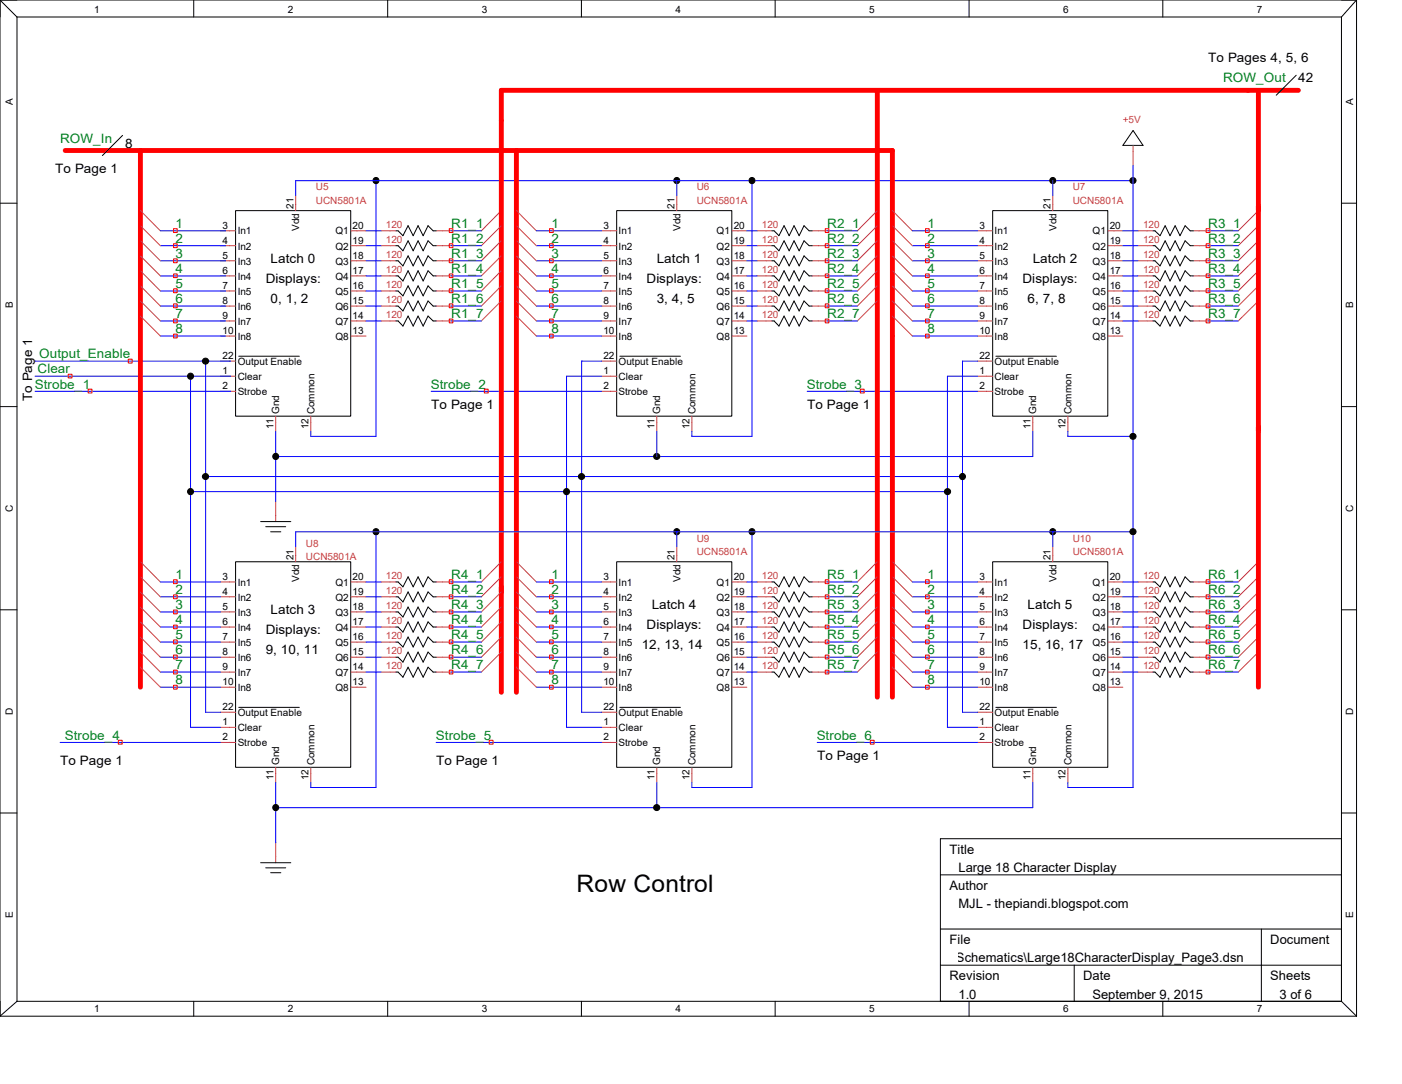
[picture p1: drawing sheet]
<svg xmlns="http://www.w3.org/2000/svg" width="279mm" height="216mm" viewBox="0 0 279 216" stroke-linecap="round" stroke-linejoin="round" font-family="sans-serif">
<g fill="none" stroke="#000" stroke-width=".2">
<path d="M0 0h270.3M0 0v202.4M0 0l3.4 3.4M3.4 3.4h263.9M3.4 3.4v196M38.6 0v3.4M77.3 0v3.4M115.9 0v3.4M154.5 0v3.4M193.1 0v3.4M231.7 0v3.4M258.3 15l-4 4"/>
<path d="M267.3 3.4v196M270.3 0v202.4M270.3 0l-3 3.4M24.4 27l-4 4M225.8 26l2 3h-4zM0 40.5h3.4M46.9 42h23v40.9h-23zM78.9 46h.4l1 .9 1-1.9 1 1.9 1-1.9 1 1.9 1-1.9 1 1h.6M78.9 48.9h.4l1 1.1 1-2 1 2 1-2 1 2 1-2 1 .9h.6M78.9 51.9h.4l1 1.1 1-2 1 2 1-2 1 2 1-2 1 .9h.6M78.9 54.9h.4l1 1.1 1-2.1 1 2.1 1-2.1 1 2.1 1-2.1 1 1h.6M78.9 58h.4l1 .9 1-2 1 2 1-2 1 2 1-2 1 1.1h.6"/>
<path d="M122.9 42h22.9v40.9h-22.9zM153.8 46h.5l.9 .9 1.1-1.9 1 1.9 .9-1.9 1.1 1.9 .9-1.9 1 1h.6M153.8 48.9h.5l.9 1.1 1.1-2 1 2 .9-2 1.1 2 .9-2 1 .9h.6M153.8 51.9h.5l.9 1.1 1.1-2 1 2 .9-2 1.1 2 .9-2 1 .9h.6M153.8 54.9h.5l.9 1.1 1.1-2.1 1 2.1 .9-2.1 1.1 2.1 .9-2.1 1 1h.6M153.8 58h.5l.9 .9 1.1-2 1 2 .9-2 1.1 2 .9-2 1 1.1h.6M197.8 42h23v40.9h-23zM229.8 46h.4l1 .9 1-1.9 1 1.9 1-1.9 1 1.9 1-1.9 1 1h.6M229.8 48.9h.4l1 1.1 1-2 1 2 1-2 1 2 1-2 1 .9h.6M229.8 51.9h.4l1 1.1 1-2 1 2 1-2 1 2 1-2 1 .9h.6M229.8 54.9h.4l1 1.1 1-2.1 1 2.1 1-2.1 1 2.1 1-2.1 1 1h.6M229.8 58h.4l1 .9 1-2 1 2 1-2 1 2 1-2 1 1.1h.6"/>
<path d="M267.3 40.5h3M47.6 71h12M78.9 61h.4l1 .9 1-2 1 2 1-2 1 2 1-2 1 1.1h.6M78.9 63.9h.4l1 1 1-2 1 2 1-2 1 2 1-2 1 1h.6M123.5 71h12.1M153.8 61h.5l.9 .9 1.1-2 1 2 .9-2 1.1 2 .9-2 1 1.1h.6M153.8 63.9h.5l.9 1 1.1-2 1 2 .9-2 1.1 2 .9-2 1 1h.6M198.5 71h12M229.8 61h.4l1 .9 1-2 1 2 1-2 1 2 1-2 1 1.1h.6M229.8 63.9h.4l1 1 1-2 1 2 1-2 1 2 1-2 1 1h.6M0 81h3.4M267.3 81h3"/>
<path d="M46.9 111.9h23v40.9h-23zM51.9 103.9h6.1M53 104.9h3.9M53.9 105.9h2.1M78.9 115.9h.4l1 1 1-2 1 2 1-2 1 2 1-2 1 1h.6M78.9 118.9h.4l1 1 1-2 1 2 1-2 1 2 1-2 1 1h.6M122.9 111.9h22.9v40.9h-22.9zM153.8 115.9h.5l.9 1 1.1-2 1 2 .9-2 1.1 2 .9-2 1 1h.6M153.8 118.9h.5l.9 1 1.1-2 1 2 .9-2 1.1 2 .9-2 1 1h.6M197.8 111.9h23v40.9h-23zM229.8 115.9h.4l1 1 1-2 1 2 1-2 1 2 1-2 1 1h.6M229.8 118.9h.4l1 1 1-2 1 2 1-2 1 2 1-2 1 1h.6"/>
<path d="M0 121.5h3.4M78.9 121.9h.4l1 1 1-2 1 2 1-2 1 2 1-2 1 1h.6M78.9 124.9h.4l1 1 1-2 1 2 1-2 1 2 1-2 1 1h.6M78.9 127.9h.4l1 1 1-2 1 2 1-2 1 2 1-2 1 1h.6M78.9 130.9h.4l1 1 1-2 1 2 1-2 1 2 1-2 1 1h.6M78.9 133.9h.4l1 1 1-2 1 2 1-2 1 2 1-2 1 1h.6M153.8 121.9h.5l.9 1 1.1-2 1 2 .9-2 1.1 2 .9-2 1 1h.6M153.8 124.9h.5l.9 1 1.1-2 1 2 .9-2 1.1 2 .9-2 1 1h.6M153.8 127.9h.5l.9 1 1.1-2 1 2 .9-2 1.1 2 .9-2 1 1h.6M153.8 130.9h.5l.9 1 1.1-2 1 2 .9-2 1.1 2 .9-2 1 1h.6M153.8 133.9h.5l.9 1 1.1-2 1 2 .9-2 1.1 2 .9-2 1 1h.6M229.8 121.9h.4l1 1 1-2 1 2 1-2 1 2 1-2 1 1h.6"/>
<path d="M229.8 124.9h.4l1 1 1-2 1 2 1-2 1 2 1-2 1 1h.6M229.8 127.9h.4l1 1 1-2 1 2 1-2 1 2 1-2 1 1h.6M229.8 130.9h.4l1 1 1-2 1 2 1-2 1 2 1-2 1 1h.6M229.8 133.9h.4l1 1 1-2 1 2 1-2 1 2 1-2 1 1h.6M267.3 121.5h3M47.6 140.9h12M123.5 140.9h12.1M198.5 140.9h12M0 161.9h3.4M51.9 171.8h6.1M53 172.8h3.9M53.9 173.8h2.1"/>
<path d="M187.4 174.2h79.9M267.3 167h-79.9v32.4M267.3 161.9h3M3.4 199.4h263.9M3.4 199.4l-3.4 3M38.6 199.4v3M77.3 199.4v3M115.9 199.4v3M154.5 199.4v3M187.4 185h79.9M187.4 192.2h79.9M193.1 199.4v3"/>
<path d="M214.1 192.2v7.2M231.7 199.4v3M251.4 185v14.4M267.3 199.4l3 3M0 202.4h270.3"/>
</g>
<g fill="none" stroke="#c04040" stroke-width=".2">
<path d="M58.9 38.9v3.1M134.9 38.9v3.1M209.8 38.9v3.1M225.8 29v4M28 42l4 4M28 45l4 3.9M28 48l4 3.9M28 51l4 3.9M28 53.9l4 4.1M28 56.9l4 4.1M28 59.9l4 4M43.9 46h3"/>
<path d="M43.9 48.9h3M43.9 51.9h3M43.9 54.9h3M43.9 58h3M69.9 46h3M69.9 48.9h3M69.9 51.9h3M69.9 54.9h3M69.9 58h3M75.9 46h3M75.9 48.9h3M75.9 51.9h3"/>
<path d="M75.9 54.9h3M75.9 58h3M86.9 46h3M86.9 48.9h3M86.9 51.9h3M86.9 54.9h3M86.9 58h3M99.9 42l-4 4M99.9 45l-4 3.9M99.9 48l-4 3.9M99.9 51l-4 3.9M99.9 53.9l-4 4.1"/>
<path d="M99.9 56.9l-4 4.1M99.9 59.9l-4 4M102.9 42l4 4M102.9 45l4 3.9M102.9 48l4 3.9M102.9 51l4 3.9M102.9 53.9l4 4.1M102.9 56.9l4 4.1M102.9 59.9l4 4M119.9 46h3M119.9 48.9h3M119.9 51.9h3"/>
<path d="M119.9 54.9h3M119.9 58h3M145.9 46h2.9M145.9 48.9h2.9M145.9 51.9h2.9M145.9 54.9h2.9M145.9 58h2.9M150.9 46h2.9M150.9 48.9h2.9M150.9 51.9h2.9M150.9 54.9h2.9M150.9 58h2.9"/>
<path d="M161.8 46h3M161.8 48.9h3M161.8 51.9h3M161.8 54.9h3M161.8 58h3M174.8 42l-3.9 4M174.8 45l-3.9 3.9M174.8 48l-3.9 3.9M174.8 51l-3.9 3.9M174.8 53.9l-3.9 4.1M174.8 56.9l-3.9 4.1M174.8 59.9l-3.9 4"/>
<path d="M177.8 42l4 4M177.8 45l4 3.9M177.8 48l4 3.9M177.8 51l4 3.9M177.8 53.9l4 4.1M177.8 56.9l4 4.1M177.8 59.9l4 4M194.8 46h3M194.8 48.9h3M194.8 51.9h3M194.8 54.9h3M194.8 58h3"/>
<path d="M220.8 46h3M220.8 48.9h3M220.8 51.9h3M220.8 54.9h3M220.8 58h3M226.8 46h3M226.8 48.9h3M226.8 51.9h3M226.8 54.9h3M226.8 58h3M237.8 46h3M237.8 48.9h3"/>
<path d="M237.8 51.9h3M237.8 54.9h3M237.8 58h3M250.8 42l-4 4M250.8 45l-4 3.9M250.8 48l-4 3.9M250.8 51l-4 3.9M250.8 53.9l-4 4.1M250.8 56.9l-4 4.1M250.8 59.9l-4 4M28 62.9l4 4M43.9 61h3"/>
<path d="M43.9 63.9h3M43.9 66.9h3M43.9 77.9h3M43.9 71.9h3M43.9 74.9h3M69.9 61h3M69.9 63.9h3M69.9 66.9h3M75.9 61h3M75.9 63.9h3M86.9 61h3M86.9 63.9h3"/>
<path d="M102.9 62.9l4 4M119.9 61h3M119.9 63.9h3M119.9 66.9h3M119.9 77.9h3M119.9 71.9h3M119.9 74.9h3M145.9 61h2.9M145.9 63.9h2.9M145.9 66.9h2.9M150.9 61h2.9M150.9 63.9h2.9"/>
<path d="M161.8 61h3M161.8 63.9h3M177.8 62.9l4 4M194.8 61h3M194.8 63.9h3M194.8 66.9h3M194.8 77.9h3M194.8 71.9h3M194.8 74.9h3M220.8 61h3M220.8 63.9h3M220.8 66.9h3"/>
<path d="M226.8 61h3M226.8 63.9h3M237.8 61h3M237.8 63.9h3M54.9 82.9v3M54.9 99.9v4M61.9 82.9v3M130.9 82.9v3M137.9 82.9v3M205.8 82.9v3M212.8 82.9v3M28 111.9l4 4"/>
<path d="M28 114.9l4 4M28 117.9l4 4M43.9 115.9h3M43.9 118.9h3M58.9 108.9v3M69.9 115.9h3M69.9 118.9h3M75.9 115.9h3M75.9 118.9h3M86.9 115.9h3M86.9 118.9h3M99.9 111.9l-4 4"/>
<path d="M99.9 114.9l-4 4M99.9 117.9l-4 4M102.9 111.9l4 4M102.9 114.9l4 4M102.9 117.9l4 4M119.9 115.9h3M119.9 118.9h3M134.9 108.9v3M145.9 115.9h2.9M145.9 118.9h2.9M150.9 115.9h2.9M150.9 118.9h2.9"/>
<path d="M161.8 115.9h3M161.8 118.9h3M174.8 117.9l-3.9 4M174.8 111.9l-3.9 4M174.8 114.9l-3.9 4M177.8 111.9l4 4M177.8 114.9l4 4M177.8 117.9l4 4M194.8 115.9h3M194.8 118.9h3M209.8 108.9v3M220.8 115.9h3"/>
<path d="M220.8 118.9h3M226.8 115.9h3M226.8 118.9h3M237.8 115.9h3M237.8 118.9h3M250.8 111.9l-4 4M250.8 114.9l-4 4M250.8 117.9l-4 4M28 120.9l4 4M28 123.9l4 4M28 126.9l4 4M28 129.9l4 4"/>
<path d="M28 132.9l4 4M43.9 121.9h3M43.9 124.9h3M43.9 127.9h3M43.9 130.9h3M43.9 133.9h3M43.9 136.9h3M69.9 121.9h3M69.9 124.9h3M69.9 127.9h3M69.9 130.9h3M69.9 133.9h3"/>
<path d="M69.9 136.9h3M75.9 121.9h3M75.9 124.9h3M75.9 127.9h3M75.9 130.9h3M75.9 133.9h3M86.9 121.9h3M86.9 124.9h3M86.9 127.9h3M86.9 130.9h3M86.9 133.9h3M99.9 120.9l-4 4"/>
<path d="M99.9 123.9l-4 4M99.9 126.9l-4 4M99.9 129.9l-4 4M102.9 120.9l4 4M102.9 123.9l4 4M102.9 126.9l4 4M102.9 129.9l4 4M102.9 132.9l4 4M119.9 121.9h3M119.9 124.9h3M119.9 127.9h3M119.9 130.9h3"/>
<path d="M119.9 133.9h3M119.9 136.9h3M145.9 121.9h2.9M145.9 124.9h2.9M145.9 127.9h2.9M145.9 130.9h2.9M145.9 133.9h2.9M145.9 136.9h2.9M150.9 121.9h2.9M150.9 124.9h2.9M150.9 127.9h2.9M150.9 130.9h2.9"/>
<path d="M150.9 133.9h2.9M161.8 121.9h3M161.8 124.9h3M161.8 127.9h3M161.8 130.9h3M161.8 133.9h3M174.8 129.9l-3.9 4M174.8 120.9l-3.9 4M174.8 123.9l-3.9 4M174.8 126.9l-3.9 4M177.8 120.9l4 4M177.8 123.9l4 4"/>
<path d="M177.8 126.9l4 4M177.8 129.9l4 4M177.8 132.9l4 4M194.8 121.9h3M194.8 124.9h3M194.8 127.9h3M194.8 130.9h3M194.8 133.9h3M194.8 136.9h3M220.8 121.9h3M220.8 124.9h3M220.8 127.9h3"/>
<path d="M220.8 130.9h3M220.8 133.9h3M220.8 136.9h3M226.8 121.9h3M226.8 124.9h3M226.8 127.9h3M226.8 130.9h3M226.8 133.9h3M237.8 121.9h3M237.8 124.9h3M237.8 127.9h3M237.8 130.9h3"/>
<path d="M237.8 133.9h3M250.8 120.9l-4 4M250.8 123.9l-4 4M250.8 126.9l-4 4M250.8 129.9l-4 4M43.9 147.9h3M43.9 141.9h3M43.9 144.9h3M54.9 152.9v3M61.9 152.9v3M119.9 147.9h3M119.9 141.9h3"/>
<path d="M119.9 144.9h3M130.9 152.9v3M137.9 152.9v3M194.8 147.9h3M194.8 141.9h3M194.8 144.9h3M205.8 152.9v3M212.8 152.9v3M54.9 167.9v3.9"/>
</g>
<g fill="none" stroke="#00f" stroke-width=".2">
<path d="M74.9 36v50.9h-13v-1M134.9 36v2.9M149.9 36v50.9h-12v-1M209.8 36v2.9M225.8 33v123.8h-13v-.9M225.8 36h-166.9v2.9M32 46h13M32 48.9h13M32 51.9h13M32 54.9h13M32 58h13M72.9 46h3"/>
<path d="M72.9 48.9h3M72.9 51.9h3M72.9 54.9h3M72.9 58h3M89.9 46h6M89.9 48.9h6M89.9 51.9h6M89.9 54.9h6M89.9 58h6M106.9 46h13M106.9 48.9h13M106.9 51.9h13"/>
<path d="M106.9 54.9h13M106.9 58h13M148.8 46h2.1M148.8 48.9h2.1M148.8 51.9h2.1M148.8 54.9h2.1M148.8 58h2.1M164.8 46h6.1M164.8 48.9h6.1M164.8 51.9h6.1M164.8 54.9h6.1M164.8 58h6.1"/>
<path d="M181.8 46h13M181.8 48.9h13M181.8 51.9h13M181.8 54.9h13M181.8 58h13M223.8 46h3M223.8 48.9h3M223.8 51.9h3M223.8 54.9h3M223.8 58h3M240.8 46h6M240.8 48.9h6"/>
<path d="M240.8 51.9h6M240.8 54.9h6M240.8 58h6M7 74.9h39M7 71.9h39M7 77.9h39M32 61h13M32 63.9h13M32 66.9h13M38 74.9v70h5.9M41 71.9v70h2.9M72.9 61h3"/>
<path d="M72.9 63.9h3M85.9 77.9h34M89.9 61h6M89.9 63.9h6M106.9 61h13M106.9 63.9h13M106.9 66.9h13M119.9 74.9h-7v70h7M119.9 71.9h-4v70h4M148.8 61h2.1M148.8 63.9h2.1M160.9 77.9h33.9"/>
<path d="M164.8 61h6.1M164.8 63.9h6.1M181.8 61h13M181.8 63.9h13M181.8 66.9h13M194.8 74.9h-6v70h6M194.8 71.9h-3v70h3M223.8 61h3M223.8 63.9h3M240.8 61h6M240.8 63.9h6M37.6 97.9h151.2"/>
<path d="M40.3 94.9h151.5M54.9 85.9v14M130.9 85.9v5M205.8 85.9v5h-150.9M212.8 85.9v1h13M32 115.9h11.9M32 118.9h11.9M72.9 115.9h3M72.9 118.9h3M74.9 105.9v50.9h-13v-.9M89.9 115.9h6M89.9 118.9h6"/>
<path d="M106.9 115.9h13M106.9 118.9h13M134.9 105.9v3M148.8 115.9h2.1M148.8 118.9h2.1M149.9 105.9v50.9h-12v-.9M164.8 115.9h6.1M164.8 118.9h6.1M181.8 115.9h13M181.8 118.9h13M209.8 105.9v3M223.8 115.9h3"/>
<path d="M223.8 118.9h3M225.8 105.9h-166.9v3M240.8 115.9h6M240.8 118.9h6M32 121.9h11.9M32 124.9h11.9M32 127.9h11.9M32 130.9h11.9M32 133.9h11.9M32 136.9h11.9M72.9 121.9h3M72.9 124.9h3"/>
<path d="M72.9 127.9h3M72.9 130.9h3M72.9 133.9h3M89.9 121.9h6M89.9 124.9h6M89.9 127.9h6M89.9 130.9h6M89.9 133.9h6M106.9 121.9h13M106.9 124.9h13M106.9 127.9h13M106.9 130.9h13"/>
<path d="M106.9 133.9h13M106.9 136.9h13M148.8 121.9h2.1M148.8 124.9h2.1M148.8 127.9h2.1M148.8 130.9h2.1M148.8 133.9h2.1M164.8 121.9h6.1M164.8 124.9h6.1M164.8 127.9h6.1M164.8 130.9h6.1M164.8 133.9h6.1"/>
<path d="M181.8 121.9h13M181.8 124.9h13M181.8 127.9h13M181.8 130.9h13M181.8 133.9h13M181.8 136.9h13M223.8 121.9h3M223.8 124.9h3M223.8 127.9h3M223.8 130.9h3M223.8 133.9h3M240.8 121.9h6"/>
<path d="M240.8 124.9h6M240.8 127.9h6M240.8 130.9h6M240.8 133.9h6M12 147.9h31.9M54.9 155.9v12M86.9 147.9h33M130.9 155.9v5M162.9 147.9h31.9M205.8 155.9v5h-150.9"/>
</g>
<g fill="#000" stroke="#000" stroke-width=".2">
<circle cx="74.9" cy="36" r=".6"/>
<circle cx="134.9" cy="36" r=".6"/>
<circle cx="149.9" cy="36" r=".6"/>
<circle cx="209.8" cy="36" r=".6"/>
<circle cx="225.8" cy="36" r=".61"/>
<circle cx="38" cy="74.9" r=".6"/>
<circle cx="41" cy="71.9" r=".61"/>
<circle cx="38" cy="97.9" r=".6"/>
<circle cx="41" cy="94.9" r=".61"/>
<circle cx="54.9" cy="90.9" r=".6"/>
<circle cx="112.9" cy="97.9" r=".6"/>
<circle cx="115.9" cy="94.9" r=".61"/>
<circle cx="130.9" cy="90.9" r=".61"/>
<circle cx="188.8" cy="97.9" r=".61"/>
<circle cx="191.8" cy="94.9" r=".6"/>
<circle cx="225.8" cy="86.9" r=".61"/>
<circle cx="74.9" cy="105.9" r=".6"/>
<circle cx="134.9" cy="105.9" r=".6"/>
<circle cx="149.9" cy="105.9" r=".6"/>
<circle cx="209.8" cy="105.9" r=".6"/>
<circle cx="225.8" cy="105.9" r=".61"/>
<circle cx="54.9" cy="160.8" r=".6"/>
<circle cx="130.9" cy="160.9" r=".61"/>
</g>
<path d="M174.8 18v120.9M250.8 18v118.9M258.7 18h-158.8v119.9M13 30h164.8v108.9M28 30v106.9M102.9 30v107.9" fill="none" stroke="#f00" stroke-width=".97"/>
<g fill="none" stroke="#f00" stroke-width=".2">
<path d="M34.6 45.6h.7v.7h-.7zM34.6 48.6h.7v.7h-.7zM34.6 51.6h.7v.7h-.7zM34.6 54.6h.7v.7h-.7zM34.6 57.5h.7v.8h-.7zM89.5 45.6h.8v.7h-.8zM89.5 48.6h.8v.7h-.8zM89.5 51.6h.8v.7h-.8zM89.5 54.6h.8v.7h-.8zM89.5 57.5h.8v.8h-.8zM109.5 45.6h.7v.7h-.7zM109.5 48.6h.7v.7h-.7z"/>
<path d="M109.5 51.6h.7v.7h-.7zM109.5 54.6h.7v.7h-.7zM109.5 57.5h.7v.8h-.7zM164.5 45.6h.7v.7h-.7zM164.5 48.6h.7v.7h-.7zM164.5 51.6h.7v.7h-.7zM164.5 54.6h.7v.7h-.7zM164.5 57.5h.7v.8h-.7zM184.4 45.6h.8v.7h-.8zM184.4 48.6h.8v.7h-.8zM184.4 51.6h.8v.7h-.8zM184.4 54.6h.8v.7h-.8z"/>
<path d="M184.4 57.5h.8v.8h-.8zM240.4 45.6h.7v.7h-.7zM240.4 48.6h.7v.7h-.7zM240.4 51.6h.7v.7h-.7zM240.4 54.6h.7v.7h-.7zM240.4 57.5h.7v.8h-.7zM13.6 74.5h.8v.8h-.8zM17.6 77.5h.7v.8h-.7zM25.6 71.5h.7v.8h-.7zM34.6 60.5h.7v.8h-.7zM34.6 63.5h.7v.8h-.7zM34.6 66.5h.7v.8h-.7z"/>
<path d="M89.5 60.5h.8v.8h-.8zM89.5 63.5h.8v.8h-.8zM96.5 77.5h.8v.8h-.8zM109.5 60.5h.7v.8h-.7zM109.5 63.5h.7v.8h-.7zM109.5 66.5h.7v.8h-.7zM164.5 60.5h.7v.8h-.7zM164.5 63.5h.7v.8h-.7zM171.4 77.5h.8v.8h-.8zM184.4 60.5h.8v.8h-.8zM184.4 63.5h.8v.8h-.8zM184.4 66.5h.8v.8h-.8z"/>
<path d="M240.4 60.5h.7v.8h-.7zM240.4 63.5h.7v.8h-.7zM34.6 115.5h.7v.7h-.7zM34.6 118.5h.7v.8h-.7zM89.5 115.5h.8v.7h-.8zM89.5 118.5h.8v.8h-.8zM109.5 115.5h.7v.7h-.7zM109.5 118.5h.7v.8h-.7zM164.5 115.5h.7v.7h-.7zM164.5 118.5h.7v.8h-.7zM184.4 115.5h.8v.7h-.8zM184.4 118.5h.8v.8h-.8z"/>
<path d="M240.4 115.5h.7v.7h-.7zM240.4 118.5h.7v.8h-.7zM34.6 121.5h.7v.8h-.7zM34.6 124.5h.7v.7h-.7zM34.6 127.5h.7v.7h-.7zM34.6 130.5h.7v.7h-.7zM34.6 133.5h.7v.7h-.7zM34.6 136.5h.7v.7h-.7zM89.5 121.5h.8v.8h-.8zM89.5 124.5h.8v.7h-.8zM89.5 127.5h.8v.7h-.8zM89.5 130.5h.8v.7h-.8z"/>
<path d="M89.5 133.5h.8v.7h-.8zM109.5 121.5h.7v.8h-.7zM109.5 124.5h.7v.7h-.7zM109.5 127.5h.7v.7h-.7zM109.5 130.5h.7v.7h-.7zM109.5 133.5h.7v.7h-.7zM109.5 136.5h.7v.7h-.7zM164.5 121.5h.7v.8h-.7zM164.5 124.5h.7v.7h-.7zM164.5 127.5h.7v.7h-.7zM164.5 130.5h.7v.7h-.7zM164.5 133.5h.7v.7h-.7z"/>
<path d="M184.4 121.5h.8v.8h-.8zM184.4 124.5h.8v.7h-.8zM184.4 127.5h.8v.7h-.8zM184.4 130.5h.8v.7h-.8zM184.4 133.5h.8v.7h-.8zM184.4 136.5h.8v.7h-.8zM240.4 121.5h.7v.8h-.7zM240.4 124.5h.7v.7h-.7zM240.4 127.5h.7v.7h-.7zM240.4 130.5h.7v.7h-.7zM240.4 133.5h.7v.7h-.7zM23.6 147.4h.7v.8h-.7z"/>
<path d="M97.5 147.4h.8v.8h-.8zM173.4 147.4h.8v.8h-.8z"/>
</g>
<text font-size="4.8" x="114.9" y="177.8">Row Control</text>
<g font-size="2.6">
<text x="240.8" y="12.4">To Pages 4, 5, 6</text>
<text x="258.7" y="16.4">42</text>
<text x="25" y="29.4">8</text>
<text x="11" y="34.4">To Page 1</text>
<text x="53.9" y="52.4">Latch 0</text>
<text x="130.9" y="52.4">Latch 1</text>
<text x="205.8" y="52.4">Latch 2</text>
<text x="53" y="56.4">Displays:</text>
<text x="128.9" y="56.4">Displays:</text>
<text x="203.8" y="56.4">Displays:</text>
<text x="53.9" y="60.4">0, 1, 2</text>
<text x="130.9" y="60.4">3, 4, 5</text>
<text x="204.8" y="60.4">6, 7, 8</text>
<text x="6.4" y="79.9" transform="rotate(-90 6.4 79.9)">To Page 1</text>
<text x="85.9" y="81.4">To Page 1</text>
<text x="160.9" y="81.4">To Page 1</text>
<text x="53.9" y="122.3">Latch 3</text>
<text x="128.9" y="125.3">Displays:</text>
<text x="129.9" y="121.3">Latch 4</text>
<text x="203.8" y="125.3">Displays:</text>
<text x="204.8" y="121.3">Latch 5</text>
<text x="53" y="126.3">Displays:</text>
<text x="53" y="130.3">9, 10, 11</text>
<text x="127.9" y="129.3">12, 13, 14</text>
<text x="203.8" y="129.3">15, 16, 17</text>
<text x="12" y="152.3">To Page 1</text>
<text x="86.9" y="152.3">To Page 1</text>
<text x="162.9" y="151.3">To Page 1</text>
<text x="189.2" y="170.1">Title</text>
<text x="191" y="173.7">Large 18 Character Display</text>
<text x="189.2" y="177.3">Author</text>
<text x="191" y="180.9">MJL - thepiandi.blogspot.com</text>
<text x="102.7" y="191.7">D:\Marty\Documents\Ra~Arduino\Large 18 Character Display\DisplayBoard_Schematics\Large18CharacterDisplay_Page3.dsn</text>
<text x="189.2" y="188.1">File</text>
<text x="253.2" y="188.1">Document</text>
<text x="189.2" y="195.3">Revision</text>
<text x="215.9" y="195.3">Date</text>
<text x="253.2" y="195.3">Sheets</text>
<text x="191" y="198.9">1.0</text>
<text x="217.7" y="198.9">September 9, 2015</text>
<text x="255" y="198.9">3 of 6</text>
</g>
<g font-size="2.6" fill="#008020">
<text x="243.8" y="16.4">ROW_Out</text>
<text x="12" y="28.4">ROW_In</text>
<text x="35" y="45.4">1</text>
<text x="89.9" y="45.4">R1_1</text>
<text x="109.9" y="45.4">1</text>
<text x="164.8" y="45.4">R2_1</text>
<text x="184.8" y="45.4">1</text>
<text x="240.8" y="45.4">R3_1</text>
<text x="35" y="48.4">2</text>
<text x="35" y="51.4">3</text>
<text x="89.9" y="48.4">R1_2</text>
<text x="89.9" y="51.4">R1_3</text>
<text x="109.9" y="48.4">2</text>
<text x="109.9" y="51.4">3</text>
<text x="164.8" y="48.4">R2_2</text>
<text x="164.8" y="51.4">R2_3</text>
<text x="184.8" y="48.4">2</text>
<text x="184.8" y="51.4">3</text>
<text x="240.8" y="48.4">R3_2</text>
<text x="240.8" y="51.4">R3_3</text>
<text x="35" y="54.4">4</text>
<text x="35" y="57.4">5</text>
<text x="89.9" y="54.4">R1_4</text>
<text x="89.9" y="57.4">R1_5</text>
<text x="109.9" y="54.4">4</text>
<text x="109.9" y="57.4">5</text>
<text x="164.8" y="54.4">R2_4</text>
<text x="164.8" y="57.4">R2_5</text>
<text x="184.8" y="54.4">4</text>
<text x="184.8" y="57.4">5</text>
<text x="240.8" y="54.4">R3_4</text>
<text x="240.8" y="57.4">R3_5</text>
<text x="35" y="60.4">6</text>
<text x="35" y="63.4">7</text>
<text x="89.9" y="60.4">R1_6</text>
<text x="89.9" y="63.4">R1_7</text>
<text x="109.9" y="60.4">6</text>
<text x="109.9" y="63.4">7</text>
<text x="164.8" y="60.4">R2_6</text>
<text x="164.8" y="63.4">R2_7</text>
<text x="184.8" y="60.4">6</text>
<text x="184.8" y="63.4">7</text>
<text x="240.8" y="60.4">R3_6</text>
<text x="240.8" y="63.4">R3_7</text>
<text x="7.8" y="71.4">Output_Enable</text>
<text x="35" y="66.4">8</text>
<text x="109.9" y="66.4">8</text>
<text x="184.8" y="66.4">8</text>
<text x="6.9" y="77.4">Strobe_1</text>
<text x="7.5" y="74.4">Clear</text>
<text x="85.9" y="77.4">Strobe_2</text>
<text x="160.8" y="77.4">Strobe_3</text>
<text x="35" y="115.4">1</text>
<text x="35" y="118.3">2</text>
<text x="89.9" y="115.4">R4_1</text>
<text x="89.9" y="118.3">R4_2</text>
<text x="109.9" y="115.4">1</text>
<text x="109.9" y="118.3">2</text>
<text x="164.8" y="115.4">R5_1</text>
<text x="164.8" y="118.3">R5_2</text>
<text x="184.8" y="115.4">1</text>
<text x="184.8" y="118.3">2</text>
<text x="240.8" y="115.4">R6_1</text>
<text x="240.8" y="118.3">R6_2</text>
<text x="35" y="121.3">3</text>
<text x="35" y="124.3">4</text>
<text x="89.9" y="121.3">R4_3</text>
<text x="89.9" y="124.3">R4_4</text>
<text x="109.9" y="121.3">3</text>
<text x="109.9" y="124.3">4</text>
<text x="164.8" y="121.3">R5_3</text>
<text x="164.8" y="124.3">R5_4</text>
<text x="184.8" y="121.3">3</text>
<text x="184.8" y="124.3">4</text>
<text x="240.8" y="121.3">R6_3</text>
<text x="240.8" y="124.3">R6_4</text>
<text x="35" y="127.3">5</text>
<text x="35" y="130.3">6</text>
<text x="89.9" y="127.3">R4_5</text>
<text x="89.9" y="130.3">R4_6</text>
<text x="109.9" y="127.3">5</text>
<text x="109.9" y="130.3">6</text>
<text x="164.8" y="127.3">R5_5</text>
<text x="164.8" y="130.3">R5_6</text>
<text x="184.8" y="127.3">5</text>
<text x="184.8" y="130.3">6</text>
<text x="240.8" y="127.3">R6_5</text>
<text x="240.8" y="130.3">R6_6</text>
<text x="35" y="133.3">7</text>
<text x="35" y="136.3">8</text>
<text x="89.9" y="133.3">R4_7</text>
<text x="109.9" y="133.3">7</text>
<text x="109.9" y="136.3">8</text>
<text x="164.8" y="133.3">R5_7</text>
<text x="184.8" y="133.3">7</text>
<text x="184.8" y="136.3">8</text>
<text x="240.8" y="133.3">R6_7</text>
<text x="12.9" y="147.3">Strobe_4</text>
<text x="86.9" y="147.3">Strobe_5</text>
<text x="162.8" y="147.3">Strobe_6</text>
</g>
<g font-size="2">
<text x="18.8" y="2.6">1</text>
<text x="57.4" y="2.6">2</text>
<text x="96" y="2.6">3</text>
<text x="134.6" y="2.6">4</text>
<text x="173.2" y="2.6">5</text>
<text x="211.9" y="2.6">6</text>
<text x="250.5" y="2.6">7</text>
<text x="2.5" y="20.9" transform="rotate(-90 2.5 20.9)">A</text>
<text x="269.7" y="20.9" transform="rotate(-90 269.7 20.9)">A</text>
<text x="58.5" y="41.6" transform="rotate(-90 58.5 41.6)">21</text>
<text x="134.4" y="41.6" transform="rotate(-90 134.4 41.6)">21</text>
<text x="209.3" y="41.6" transform="rotate(-90 209.3 41.6)">21</text>
<text x="44.4" y="45.6">3</text>
<text x="47.4" y="46.7">In1</text>
<text x="59.6" y="45.9" transform="rotate(-90 59.6 45.9)">Vdd</text>
<text x="66.8" y="46.7">Q1</text>
<text x="70.3" y="45.6">20</text>
<text x="120.3" y="45.6">3</text>
<text x="123.3" y="46.7">In1</text>
<text x="135.6" y="45.9" transform="rotate(-90 135.6 45.9)">Vdd</text>
<text x="142.8" y="46.7">Q1</text>
<text x="146.2" y="45.6">20</text>
<text x="195.2" y="45.6">3</text>
<text x="198.2" y="46.7">In1</text>
<text x="210.5" y="45.9" transform="rotate(-90 210.5 45.9)">Vdd</text>
<text x="217.7" y="46.7">Q1</text>
<text x="221.1" y="45.6">20</text>
<text x="44.4" y="48.5">4</text>
<text x="44.4" y="51.5">5</text>
<text x="47.4" y="49.7">In2</text>
<text x="47.4" y="52.7">In3</text>
<text x="66.8" y="49.7">Q2</text>
<text x="66.8" y="52.7">Q3</text>
<text x="70.3" y="48.5">19</text>
<text x="70.3" y="51.5">18</text>
<text x="120.3" y="48.5">4</text>
<text x="120.3" y="51.5">5</text>
<text x="123.3" y="49.7">In2</text>
<text x="123.3" y="52.7">In3</text>
<text x="142.8" y="49.7">Q2</text>
<text x="142.8" y="52.7">Q3</text>
<text x="146.2" y="48.5">19</text>
<text x="146.2" y="51.5">18</text>
<text x="195.2" y="48.5">4</text>
<text x="195.2" y="51.5">5</text>
<text x="198.2" y="49.7">In2</text>
<text x="198.2" y="52.7">In3</text>
<text x="217.7" y="49.7">Q2</text>
<text x="217.7" y="52.7">Q3</text>
<text x="221.1" y="48.5">19</text>
<text x="221.1" y="51.5">18</text>
<text x="44.4" y="54.5">6</text>
<text x="44.4" y="57.5">7</text>
<text x="47.4" y="55.7">In4</text>
<text x="47.4" y="58.7">In5</text>
<text x="66.8" y="55.7">Q4</text>
<text x="66.8" y="58.7">Q5</text>
<text x="70.3" y="54.5">17</text>
<text x="70.3" y="57.5">16</text>
<text x="120.3" y="54.5">6</text>
<text x="120.3" y="57.5">7</text>
<text x="123.3" y="55.7">In4</text>
<text x="123.3" y="58.7">In5</text>
<text x="142.8" y="55.7">Q4</text>
<text x="142.8" y="58.7">Q5</text>
<text x="146.2" y="54.5">17</text>
<text x="146.2" y="57.5">16</text>
<text x="195.2" y="54.5">6</text>
<text x="195.2" y="57.5">7</text>
<text x="198.2" y="55.7">In4</text>
<text x="198.2" y="58.7">In5</text>
<text x="217.7" y="55.7">Q4</text>
<text x="217.7" y="58.7">Q5</text>
<text x="221.1" y="54.5">17</text>
<text x="221.1" y="57.5">16</text>
<text x="2.5" y="61.4" transform="rotate(-90 2.5 61.4)">B</text>
<text x="44.4" y="60.5">8</text>
<text x="44.4" y="63.5">9</text>
<text x="47.4" y="61.7">In6</text>
<text x="47.4" y="64.7">In7</text>
<text x="66.8" y="61.7">Q6</text>
<text x="66.8" y="64.7">Q7</text>
<text x="70.3" y="60.5">15</text>
<text x="70.3" y="63.5">14</text>
<text x="120.3" y="60.5">8</text>
<text x="120.3" y="63.5">9</text>
<text x="123.3" y="61.7">In6</text>
<text x="123.3" y="64.7">In7</text>
<text x="142.8" y="61.7">Q6</text>
<text x="142.8" y="64.7">Q7</text>
<text x="146.2" y="60.5">15</text>
<text x="146.2" y="63.5">14</text>
<text x="195.2" y="60.5">8</text>
<text x="195.2" y="63.5">9</text>
<text x="198.2" y="61.7">In6</text>
<text x="198.2" y="64.7">In7</text>
<text x="217.7" y="61.7">Q6</text>
<text x="217.7" y="64.7">Q7</text>
<text x="221.1" y="60.5">15</text>
<text x="221.1" y="63.5">14</text>
<text x="269.7" y="61.4" transform="rotate(-90 269.7 61.4)">B</text>
<text x="44.4" y="71.5">22</text>
<text x="44.4" y="66.5">10</text>
<text x="47.4" y="67.7">In8</text>
<text x="66.8" y="67.7">Q8</text>
<text x="70.3" y="66.5">13</text>
<text x="120.3" y="71.5">22</text>
<text x="120.3" y="66.5">10</text>
<text x="123.3" y="67.7">In8</text>
<text x="142.8" y="67.7">Q8</text>
<text x="146.2" y="66.5">13</text>
<text x="195.2" y="71.5">22</text>
<text x="195.2" y="66.5">10</text>
<text x="198.2" y="67.7">In8</text>
<text x="217.7" y="67.7">Q8</text>
<text x="221.1" y="66.5">13</text>
<text x="44.4" y="77.5">2</text>
<text x="44.4" y="74.5">1</text>
<text x="47.4" y="72.7">Output Enable</text>
<text x="47.4" y="75.7">Clear</text>
<text x="120.3" y="77.5">2</text>
<text x="120.3" y="74.5">1</text>
<text x="123.3" y="72.7">Output Enable</text>
<text x="123.3" y="75.7">Clear</text>
<text x="195.2" y="77.5">2</text>
<text x="195.2" y="74.5">1</text>
<text x="198.2" y="72.7">Output Enable</text>
<text x="198.2" y="75.7">Clear</text>
<text x="47.4" y="78.7">Strobe</text>
<text x="55.7" y="82.5" transform="rotate(-90 55.7 82.5)">Gnd</text>
<text x="62.7" y="82.5" transform="rotate(-90 62.7 82.5)">Common</text>
<text x="123.3" y="78.7">Strobe</text>
<text x="131.6" y="82.5" transform="rotate(-90 131.6 82.5)">Gnd</text>
<text x="138.6" y="82.5" transform="rotate(-90 138.6 82.5)">Common</text>
<text x="198.2" y="78.7">Strobe</text>
<text x="206.5" y="82.5" transform="rotate(-90 206.5 82.5)">Gnd</text>
<text x="213.5" y="82.5" transform="rotate(-90 213.5 82.5)">Common</text>
<text x="54.5" y="85.5" transform="rotate(-90 54.5 85.5)">11</text>
<text x="61.5" y="85.5" transform="rotate(-90 61.5 85.5)">12</text>
<text x="130.4" y="85.5" transform="rotate(-90 130.4 85.5)">11</text>
<text x="137.4" y="85.5" transform="rotate(-90 137.4 85.5)">12</text>
<text x="205.4" y="85.5" transform="rotate(-90 205.4 85.5)">11</text>
<text x="212.3" y="85.5" transform="rotate(-90 212.3 85.5)">12</text>
<text x="2.5" y="101.9" transform="rotate(-90 2.5 101.9)">C</text>
<text x="269.7" y="101.9" transform="rotate(-90 269.7 101.9)">C</text>
<text x="58.5" y="111.5" transform="rotate(-90 58.5 111.5)">21</text>
<text x="134.4" y="111.5" transform="rotate(-90 134.4 111.5)">21</text>
<text x="209.3" y="111.5" transform="rotate(-90 209.3 111.5)">21</text>
<text x="44.4" y="115.5">3</text>
<text x="44.4" y="118.4">4</text>
<text x="47.4" y="116.6">In1</text>
<text x="47.4" y="119.6">In2</text>
<text x="59.6" y="115.9" transform="rotate(-90 59.6 115.9)">Vdd</text>
<text x="66.8" y="116.6">Q1</text>
<text x="66.8" y="119.6">Q2</text>
<text x="70.3" y="115.5">20</text>
<text x="70.3" y="118.4">19</text>
<text x="120.3" y="115.5">3</text>
<text x="120.3" y="118.4">4</text>
<text x="123.3" y="116.6">In1</text>
<text x="123.3" y="119.6">In2</text>
<text x="135.6" y="115.9" transform="rotate(-90 135.6 115.9)">Vdd</text>
<text x="142.8" y="116.6">Q1</text>
<text x="142.8" y="119.6">Q2</text>
<text x="146.2" y="115.5">20</text>
<text x="146.2" y="118.4">19</text>
<text x="195.2" y="115.5">3</text>
<text x="195.2" y="118.4">4</text>
<text x="198.2" y="116.6">In1</text>
<text x="198.2" y="119.6">In2</text>
<text x="210.5" y="115.9" transform="rotate(-90 210.5 115.9)">Vdd</text>
<text x="217.7" y="116.6">Q1</text>
<text x="217.7" y="119.6">Q2</text>
<text x="221.1" y="115.5">20</text>
<text x="221.1" y="118.4">19</text>
<text x="44.4" y="121.5">5</text>
<text x="44.4" y="124.5">6</text>
<text x="47.4" y="122.6">In3</text>
<text x="47.4" y="125.6">In4</text>
<text x="66.8" y="122.6">Q3</text>
<text x="66.8" y="125.6">Q4</text>
<text x="70.3" y="121.5">18</text>
<text x="70.3" y="124.5">17</text>
<text x="120.3" y="121.5">5</text>
<text x="120.3" y="124.5">6</text>
<text x="123.3" y="122.6">In3</text>
<text x="123.3" y="125.6">In4</text>
<text x="142.8" y="122.6">Q3</text>
<text x="142.8" y="125.6">Q4</text>
<text x="146.2" y="121.5">18</text>
<text x="146.2" y="124.5">17</text>
<text x="195.2" y="121.5">5</text>
<text x="195.2" y="124.5">6</text>
<text x="198.2" y="122.6">In3</text>
<text x="198.2" y="125.6">In4</text>
<text x="217.7" y="122.6">Q3</text>
<text x="217.7" y="125.6">Q4</text>
<text x="221.1" y="121.5">18</text>
<text x="221.1" y="124.5">17</text>
<text x="44.4" y="127.5">7</text>
<text x="44.4" y="130.5">8</text>
<text x="47.4" y="128.7">In5</text>
<text x="47.4" y="131.6">In6</text>
<text x="66.8" y="128.7">Q5</text>
<text x="66.8" y="131.6">Q6</text>
<text x="70.3" y="127.5">16</text>
<text x="70.3" y="130.5">15</text>
<text x="120.3" y="127.5">7</text>
<text x="120.3" y="130.5">8</text>
<text x="123.3" y="128.7">In5</text>
<text x="123.3" y="131.6">In6</text>
<text x="142.8" y="128.7">Q5</text>
<text x="142.8" y="131.6">Q6</text>
<text x="146.2" y="127.5">16</text>
<text x="146.2" y="130.5">15</text>
<text x="195.2" y="127.5">7</text>
<text x="195.2" y="130.5">8</text>
<text x="198.2" y="128.7">In5</text>
<text x="198.2" y="131.6">In6</text>
<text x="217.7" y="128.7">Q5</text>
<text x="217.7" y="131.6">Q6</text>
<text x="221.1" y="127.5">16</text>
<text x="221.1" y="130.5">15</text>
<text x="44.4" y="133.4">9</text>
<text x="44.4" y="136.4">10</text>
<text x="47.4" y="134.6">In7</text>
<text x="47.4" y="137.6">In8</text>
<text x="66.8" y="134.6">Q7</text>
<text x="66.8" y="137.6">Q8</text>
<text x="70.3" y="133.4">14</text>
<text x="70.3" y="136.4">13</text>
<text x="120.3" y="133.4">9</text>
<text x="120.3" y="136.4">10</text>
<text x="123.3" y="134.6">In7</text>
<text x="123.3" y="137.6">In8</text>
<text x="142.8" y="134.6">Q7</text>
<text x="142.8" y="137.6">Q8</text>
<text x="146.2" y="133.4">14</text>
<text x="146.2" y="136.4">13</text>
<text x="195.2" y="133.4">9</text>
<text x="195.2" y="136.4">10</text>
<text x="198.2" y="134.6">In7</text>
<text x="198.2" y="137.6">In8</text>
<text x="217.7" y="134.6">Q7</text>
<text x="217.7" y="137.6">Q8</text>
<text x="221.1" y="133.4">14</text>
<text x="221.1" y="136.4">13</text>
<text x="2.5" y="142.4" transform="rotate(-90 2.5 142.4)">D</text>
<text x="44.4" y="141.4">22</text>
<text x="47.4" y="142.6">Output Enable</text>
<text x="120.3" y="141.4">22</text>
<text x="123.3" y="142.6">Output Enable</text>
<text x="195.2" y="141.4">22</text>
<text x="198.2" y="142.6">Output Enable</text>
<text x="269.7" y="142.4" transform="rotate(-90 269.7 142.4)">D</text>
<text x="44.4" y="147.4">2</text>
<text x="44.4" y="144.4">1</text>
<text x="47.4" y="148.6">Strobe</text>
<text x="47.4" y="145.6">Clear</text>
<text x="120.3" y="147.4">2</text>
<text x="120.3" y="144.4">1</text>
<text x="123.3" y="148.6">Strobe</text>
<text x="123.3" y="145.6">Clear</text>
<text x="195.2" y="147.4">2</text>
<text x="195.2" y="144.4">1</text>
<text x="198.2" y="148.6">Strobe</text>
<text x="198.2" y="145.6">Clear</text>
<text x="54.5" y="155.4" transform="rotate(-90 54.5 155.4)">11</text>
<text x="55.7" y="152.4" transform="rotate(-90 55.7 152.4)">Gnd</text>
<text x="61.5" y="155.4" transform="rotate(-90 61.5 155.4)">12</text>
<text x="62.7" y="152.4" transform="rotate(-90 62.7 152.4)">Common</text>
<text x="130.4" y="155.4" transform="rotate(-90 130.4 155.4)">11</text>
<text x="131.6" y="152.4" transform="rotate(-90 131.6 152.4)">Gnd</text>
<text x="137.4" y="155.4" transform="rotate(-90 137.4 155.4)">12</text>
<text x="138.6" y="152.4" transform="rotate(-90 138.6 152.4)">Common</text>
<text x="205.4" y="155.4" transform="rotate(-90 205.4 155.4)">11</text>
<text x="206.5" y="152.4" transform="rotate(-90 206.5 152.4)">Gnd</text>
<text x="212.3" y="155.4" transform="rotate(-90 212.3 155.4)">12</text>
<text x="213.5" y="152.4" transform="rotate(-90 213.5 152.4)">Common</text>
<text x="2.5" y="182.8" transform="rotate(-90 2.5 182.8)">E</text>
<text x="269.7" y="182.8" transform="rotate(-90 269.7 182.8)">E</text>
<text x="18.8" y="201.6">1</text>
<text x="57.4" y="201.6">2</text>
<text x="96" y="201.6">3</text>
<text x="134.6" y="201.6">4</text>
<text x="173.2" y="201.6">5</text>
<text x="211.9" y="201.6">6</text>
<text x="250.5" y="201.6">7</text>
</g>
<g font-size="2" fill="#c04040">
<text x="223.8" y="24.6">+5V</text>
<text x="62.9" y="37.9">U5</text>
<text x="62.9" y="40.6">UCN5801A</text>
<text x="138.9" y="37.9">U6</text>
<text x="138.9" y="40.6">UCN5801A</text>
<text x="213.8" y="37.9">U7</text>
<text x="213.8" y="40.6">UCN5801A</text>
<text x="76.9" y="45.3">120</text>
<text x="151.8" y="45.3">120</text>
<text x="227.8" y="45.3">120</text>
<text x="76.9" y="48.3">120</text>
<text x="76.9" y="51.3">120</text>
<text x="151.8" y="48.3">120</text>
<text x="151.8" y="51.3">120</text>
<text x="227.8" y="48.3">120</text>
<text x="227.8" y="51.3">120</text>
<text x="76.9" y="54.3">120</text>
<text x="76.9" y="57.3">120</text>
<text x="151.8" y="54.3">120</text>
<text x="151.8" y="57.3">120</text>
<text x="227.8" y="54.3">120</text>
<text x="227.8" y="57.3">120</text>
<text x="76.9" y="60.3">120</text>
<text x="76.9" y="63.3">120</text>
<text x="151.8" y="60.3">120</text>
<text x="151.8" y="63.3">120</text>
<text x="227.8" y="60.3">120</text>
<text x="227.8" y="63.3">120</text>
<text x="138.9" y="107.9">U9</text>
<text x="213.8" y="107.9">U10</text>
<text x="61" y="108.9">U8</text>
<text x="61" y="111.5">UCN5801A</text>
<text x="138.9" y="110.5">UCN5801A</text>
<text x="213.8" y="110.5">UCN5801A</text>
<text x="76.9" y="115.3">120</text>
<text x="76.9" y="118.3">120</text>
<text x="151.8" y="115.3">120</text>
<text x="151.8" y="118.3">120</text>
<text x="227.8" y="115.3">120</text>
<text x="227.8" y="118.3">120</text>
<text x="76.9" y="121.2">120</text>
<text x="76.9" y="124.2">120</text>
<text x="151.8" y="121.2">120</text>
<text x="151.8" y="124.2">120</text>
<text x="227.8" y="121.2">120</text>
<text x="227.8" y="124.2">120</text>
<text x="76.9" y="127.3">120</text>
<text x="76.9" y="130.3">120</text>
<text x="151.8" y="127.3">120</text>
<text x="151.8" y="130.3">120</text>
<text x="227.8" y="127.3">120</text>
<text x="227.8" y="130.3">120</text>
<text x="76.9" y="133.3">120</text>
<text x="151.8" y="133.3">120</text>
<text x="227.8" y="133.3">120</text>
</g>
</svg>
